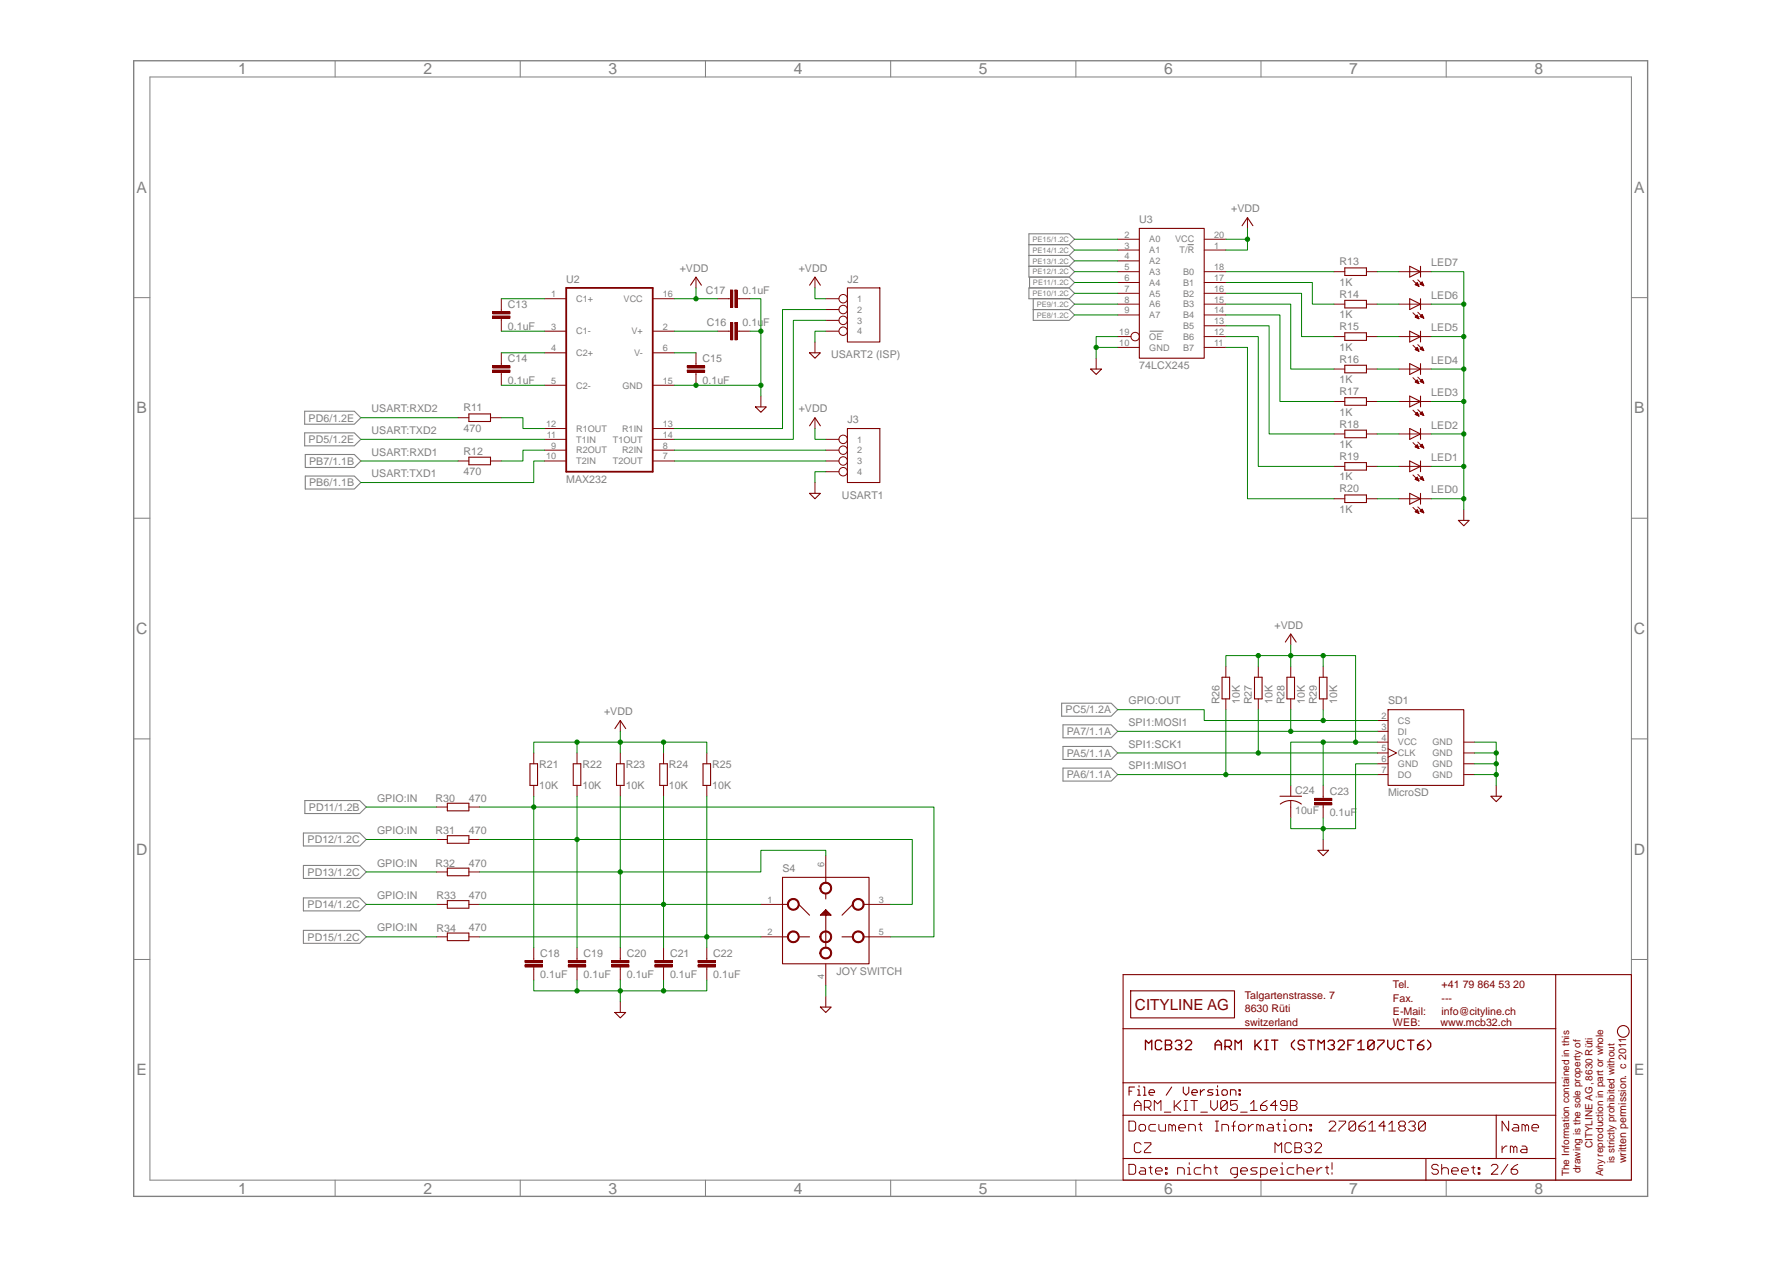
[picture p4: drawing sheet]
<svg xmlns="http://www.w3.org/2000/svg" width="420mm" height="297mm" viewBox="0 0 420 297" stroke-linecap="round" stroke-linejoin="round" font-family="sans-serif">
<path d="M31.4 14.3h355.6v266.6h-355.6z" fill="none" stroke="#808080" stroke-width=".32"/>
<g fill="none" stroke="#808080" stroke-width=".23">
<path d="M35.2 18.1h347.9v259h-347.9zM78.7 14.3v3.8M122.2 14.3v3.8M165.7 14.3v3.8M209.2 14.3v3.8M252.7 14.3v3.8M296.2 14.3v3.8M339.7 14.3v3.8M31.4 69.9h3.8M383.1 69.9h3.9M31.4 121.7h3.8M383.1 121.7h3.9"/>
<path d="M31.4 173.5h3.8M383.1 173.5h3.9M31.4 225.3h3.8M383.1 225.3h3.9M78.7 277.1v3.8M122.2 277.1v3.8M165.7 277.1v3.8M209.2 277.1v3.8M252.7 277.1v3.8M296.2 277.1v3.8M339.7 277.1v3.8"/>
</g>
<g fill="none" stroke="#808080" stroke-width=".25">
<path d="M241.6 54.9h9.5l1.3 1.3-1.3 1.2h-9.5h9.5l1.3 1.3-1.3 1.3h-9.5h9.5l1.3 1.3-1.3 1.2h-9.5h9.5l1.3 1.3-1.3 1.3h-9.5zM279 57.4h1.3M241.6 67.6h9.5l1.3 1.3-1.3 1.2h-9.5zM241.8 65.1h9.3l1.3 1.2-1.3 1.3h-9.3zM242.7 70.1h8.4l1.3 1.3-1.3 1.3h-8.4h8.4l1.3 1.3-1.3 1.2h-8.4zM270.1 77.8h3.1M71.6 96.6h11.6l1.5 1.5-1.5 1.5h-11.6zM71.6 101.6h11.6l1.5 1.6-1.5 1.5h-11.6zM71.7 106.7h11.5l1.5 1.5-1.5 1.6h-11.5zM71.7 111.8h11.5l1.5 1.5-1.5 1.5h-11.5zM249.3 165.1h11.7l1.5 1.5-1.5 1.6h-11.7zM249.6 170.2h11.4l1.5 1.5-1.5 1.5h-11.4z"/>
<path d="M249.6 175.3h11.4l1.5 1.5-1.5 1.5h-11.4zM71.3 195.6h13.2l1.5 1.5-1.5 1.5h-13.2zM71.6 188h12.9l1.5 1.5-1.5 1.5h-12.9zM249.6 180.4h11.4l1.5 1.5-1.5 1.5h-11.4zM71.3 218.5h13.2l1.5 1.5-1.5 1.5h-13.2zM71.3 210.8h13.2l1.5 1.6-1.5 1.5h-13.2zM71.3 203.2h13.2l1.5 1.5-1.5 1.6h-13.2z"/>
</g>
<g fill="none" stroke="#800000" stroke-width=".32">
<path d="M269 246.5v-2.3l.8 .8 .7-.8v2.3M272.8 244.6l-.3-.4h-.8l-.4 .4v1.5l.4 .4h.8l.3-.4M273.7 244.2h1.1l.4 .4v.4l-.4 .4 .4 .3v.4l-.4 .4h-1.1zM273.7 245.4h1.1M276 244.6l.4-.4h.7l.4 .4v.4l-.4 .4h-.3M277.1 245.4l.4 .3v.4l-.4 .4h-.7l-.4-.4M278.4 244.6l.3-.4h.8l.4 .4v.4l-1.5 1.5h1.5M285.4 246.5v-1.5l.7-.8 .8 .8v1.5M285.4 245.4h1.5M287.7 245.7h1.1l.4-.3v-.8l-.4-.4h-1.1v2.3M288.5 245.7l.7 .8M290.1 246.5v-2.3l.7 .8 .7-.8v2.3"/>
<path d="M294.7 244.2v2.3M295.1 245.4l1.1 1.1M296.2 244.2l-1.5 1.5M297.1 246.5h.7M297.1 244.2h.7M297.4 244.2v2.3M298.6 244.2h1.5M299.4 244.2v2.3M304 244.2l-.7 .8v.7l.7 .8M306.4 244.6l-.4-.4h-.8l-.3 .4v.4l.3 .4h.8l.4 .3v.4l-.4 .4h-.8l-.3-.4M307.2 244.2h1.5M307.9 244.2v2.3"/>
<path d="M309.6 246.5v-2.3l.7 .8 .7-.8v2.3M311.9 244.6l.4-.4h.7l.4 .4v.4l-.4 .4h-.4M313 245.4l.4 .3v.4l-.4 .4h-.7l-.4-.4M314.2 244.6l.4-.4h.7l.4 .4v.4l-1.5 1.5h1.5M316.6 245.4h.7M318 244.2h-1.4v2.3M318.9 245l.7-.8v2.3M318.9 246.5h1.5M322.7 244.6l-1.5 1.5 .4 .4h.8l.3-.4v-1.5l-.3-.4h-.8l-.4 .4v1.5M323.6 244.2h1.5v.4l-1.5 1.5v.4M325.9 244.2v1.5l.8 .8 .7-.8v-1.5M329.7 244.6l-.3-.4h-.8l-.4 .4v1.5l.4 .4h.8l.3-.4"/>
<path d="M330.6 244.2h1.5M331.3 244.2v2.3M334.4 244.2l-.7 .4-.8 .8v.7l.4 .4h.7l.4-.4v-.4l-.4-.3h-1.1M335.3 244.2l.7 .8v.7l-.7 .8"/>
</g>
<path d="M133 67.6h20.3v43.2h-20.3z" fill="none" stroke="#800000" stroke-width=".42"/>
<g fill="none" stroke="#800000" stroke-width=".23">
<path d="M262.5 56.2h5.1M262.5 58.7h5.1M282.8 56.2h5.1M282.8 58.7h5.1M127.9 70.1h5.1M127.9 77.8h5.1M153.3 70.1h5.1M153.3 77.8h5.1M262.5 61.3h5.1M262.5 63.8h5.1M262.5 66.3h5.1M262.5 68.9h5.1"/>
<path d="M262.5 71.4h5.1M262.5 74h5.1M262.5 79h3.1M282.8 63.8h5.1M282.8 66.3h5.1M282.8 68.9h5.1M282.8 71.4h5.1M282.8 74h5.1M282.8 79h5.1M282.8 76.5h5.1M127.9 90.5h5.1M127.9 82.8h5.1"/>
<path d="M153.3 90.5h5.1M153.3 82.8h5.1M262.5 81.6h5.1M282.8 81.6h5.1M127.9 100.6h5.1M127.9 105.7h5.1M127.9 103.2h5.1M127.9 108.2h5.1M153.3 100.6h5.1M153.3 105.7h5.1M153.3 103.2h5.1M153.3 108.2h5.1"/>
<circle cx="266.6" cy="79" r="1"/>
</g>
<path d="M267.6 53.6h15.2v30.5h-15.2zM183.8 206h20.3v20.3h-20.3v-6.3" fill="none" stroke="#800000" stroke-width=".25"/>
<path d="M193.1 207.5a1.39 1.39 0 0 1 2.1 .4 1.39 1.39 0 0 1-.9 2 1.39 1.39 0 0 1-1.8-1.3h.3a1.14 1.14 0 0 1 1.6-1.1 1.14 1.14 0 0 1 .3 1.9 1.14 1.14 0 0 1-1.9-.6v-.2h-.3l.1-.4z" fill-rule="evenodd" fill="#800000"/>
<path d="M193.1 207.5a1.39 1.39 0 0 1 2.1 .4 1.39 1.39 0 0 1-.9 2 1.39 1.39 0 0 1-1.8-1.3h.3a1.14 1.14 0 0 1 1.6-1.1 1.14 1.14 0 0 1 .3 1.9 1.14 1.14 0 0 1-1.9-.6v-.2h-.3l.1-.4z" fill="none" stroke="#800000" stroke-width=".23"/>
<path d="M193.1 222.7a1.39 1.39 0 0 1 2.1 .5 1.39 1.39 0 0 1-.9 1.9 1.39 1.39 0 0 1-1.8-1.3h.3a1.14 1.14 0 0 1 1.6-1.1 1.14 1.14 0 0 1 .3 1.9 1.14 1.14 0 0 1-1.9-.5v-.3h-.3l.1-.4z" fill-rule="evenodd" fill="#800000"/>
<path d="M193.1 222.7a1.39 1.39 0 0 1 2.1 .5 1.39 1.39 0 0 1-.9 1.9 1.39 1.39 0 0 1-1.8-1.3h.3a1.14 1.14 0 0 1 1.6-1.1 1.14 1.14 0 0 1 .3 1.9 1.14 1.14 0 0 1-1.9-.5v-.3h-.3l.1-.4z" fill="none" stroke="#800000" stroke-width=".23"/>
<path d="M185.4 218.9a1.39 1.39 0 0 1 2.2 .5 1.39 1.39 0 0 1-1 1.9 1.39 1.39 0 0 1-1.7-1.3h.3a1.14 1.14 0 0 1 1.6-1.1 1.14 1.14 0 0 1 .3 1.9 1.14 1.14 0 0 1-1.9-.5v-.3h-.3l.1-.4z" fill-rule="evenodd" fill="#800000"/>
<path d="M185.4 218.9a1.39 1.39 0 0 1 2.2 .5 1.39 1.39 0 0 1-1 1.9 1.39 1.39 0 0 1-1.7-1.3h.3a1.14 1.14 0 0 1 1.6-1.1 1.14 1.14 0 0 1 .3 1.9 1.14 1.14 0 0 1-1.9-.5v-.3h-.3l.1-.4z" fill="none" stroke="#800000" stroke-width=".23"/>
<path d="M185.4 211.3a1.39 1.39 0 0 1 2.2 .4 1.39 1.39 0 0 1-1 2 1.39 1.39 0 0 1-1.7-1.3h.3a1.14 1.14 0 0 1 1.6-1.1 1.14 1.14 0 0 1 .3 1.9 1.14 1.14 0 0 1-1.9-.6v-.2h-.3l.1-.4z" fill-rule="evenodd" fill="#800000"/>
<path d="M185.4 211.3a1.39 1.39 0 0 1 2.2 .4 1.39 1.39 0 0 1-1 2 1.39 1.39 0 0 1-1.7-1.3h.3a1.14 1.14 0 0 1 1.6-1.1 1.14 1.14 0 0 1 .3 1.9 1.14 1.14 0 0 1-1.9-.6v-.2h-.3l.1-.4z" fill="none" stroke="#800000" stroke-width=".23"/>
<path d="M200.7 211.3a1.39 1.39 0 0 1 2.1 .4 1.39 1.39 0 0 1-.9 2 1.39 1.39 0 0 1-1.7-1.3h.2a1.14 1.14 0 0 1 1.6-1.1 1.14 1.14 0 0 1 .3 1.9 1.14 1.14 0 0 1-1.8-.6l-.1-.2h-.2v-.4z" fill-rule="evenodd" fill="#800000"/>
<path d="M200.7 211.3a1.39 1.39 0 0 1 2.1 .4 1.39 1.39 0 0 1-.9 2 1.39 1.39 0 0 1-1.7-1.3h.2a1.14 1.14 0 0 1 1.6-1.1 1.14 1.14 0 0 1 .3 1.9 1.14 1.14 0 0 1-1.8-.6l-.1-.2h-.2v-.4z" fill="none" stroke="#800000" stroke-width=".23"/>
<path d="M200.7 218.9a1.39 1.39 0 0 1 2.1 .5 1.39 1.39 0 0 1-.9 1.9 1.39 1.39 0 0 1-1.7-1.3h.2a1.14 1.14 0 0 1 1.6-1.1 1.14 1.14 0 0 1 .3 1.9 1.14 1.14 0 0 1-1.8-.5l-.1-.3h-.2v-.4z" fill-rule="evenodd" fill="#800000"/>
<path d="M200.7 218.9a1.39 1.39 0 0 1 2.1 .5 1.39 1.39 0 0 1-.9 1.9 1.39 1.39 0 0 1-1.7-1.3h.2a1.14 1.14 0 0 1 1.6-1.1 1.14 1.14 0 0 1 .3 1.9 1.14 1.14 0 0 1-1.8-.5l-.1-.3h-.2v-.4z" fill="none" stroke="#800000" stroke-width=".23"/>
<path d="M193.1 218.9a1.39 1.39 0 0 1 2.1 .5 1.39 1.39 0 0 1-.9 1.9 1.39 1.39 0 0 1-1.8-1.3h.3a1.14 1.14 0 0 1 1.6-1.1 1.14 1.14 0 0 1 .3 1.9 1.14 1.14 0 0 1-1.9-.5v-.3h-.3l.1-.4z" fill-rule="evenodd" fill="#800000"/>
<g fill="none" stroke="#800000" stroke-width=".23">
<path d="M117.7 72.7v.5M117.7 74.7v.5M313.3 63.8h2.5M313.3 71.4h2.5M313.3 79h2.5M320.9 63.8h2.6M320.9 71.4h2.6M320.9 79h2.6M107.6 98.1h2.5M115.2 98.1h2.5M313.3 86.7h2.5M313.3 94.3h2.5"/>
<path d="M320.9 86.7h2.6M320.9 94.3h2.6M107.6 108.2h2.5M115.2 108.2h2.5M313.3 101.9h2.5M313.3 109.5h2.5M313.3 117.1h2.5M320.9 101.9h2.6M320.9 109.5h2.6M320.9 117.1h2.6M287.9 156.5v2.5M295.5 156.5v2.5"/>
<path d="M303.1 156.5v2.5M310.8 156.5v2.5M125.4 176.8v2.5M135.5 176.8v2.5M145.7 176.8v2.5M155.8 176.8v2.5M166 176.8v2.5M287.9 164.1v2.5M295.5 164.1v2.5M303.1 164.1v2.5M310.8 164.1v2.5M323.5 176.8h2.5"/>
<path d="M323.5 169.2h2.5M323.5 171.7h2.5M323.5 179.3h2.5M323.5 174.3h2.5M326 175.8l2 1-2 1M343.8 176.8h2.5M343.8 179.3h2.5M343.8 174.3h2.5M125.4 184.4v2.6M135.5 184.4v2.6M145.7 184.4v2.6M155.8 184.4v2.6"/>
<path d="M166 184.4v2.6M323.5 181.9h2.5M343.8 181.9h2.5M178.7 212.4h5.1M178.7 220h5.1M193.1 218.9a1.39 1.39 0 0 1 2.1 .5 1.39 1.39 0 0 1-.9 1.9 1.39 1.39 0 0 1-1.8-1.3h.3a1.14 1.14 0 0 1 1.6-1.1 1.14 1.14 0 0 1 .3 1.9 1.14 1.14 0 0 1-1.9-.5v-.3h-.3l.1-.4zM193.9 200.9v5.1M204.1 212.4h5.1M204.1 220h5.1M193.9 226.3v5.1"/>
</g>
<g fill="none" stroke="#800000" stroke-width=".25">
<path d="M315.8 70.5h5.1v1.8h-5.1zM315.8 78.1h5.1v1.8h-5.1zM315.8 62.9h5.1v1.8h-5.1zM110.1 97.2h5.1v1.8h-5.1zM315.8 85.8h5.1v1.7h-5.1zM315.8 93.4h5.1v1.8h-5.1zM110.1 107.4h5.1v1.7h-5.1zM315.8 101h5.1v1.8h-5.1zM315.8 108.6h5.1v1.8h-5.1zM315.8 116.2h5.1v1.8h-5.1zM287 159h1.8v5.1h-1.8zM294.6 159h1.8v5.1h-1.8z"/>
<path d="M302.2 159h1.8v5.1h-1.8zM309.9 159h1.7v5.1h-1.7zM124.5 179.3h1.7v5.1h-1.7zM134.6 179.3h1.8v5.1h-1.8zM144.8 179.3h1.8v5.1h-1.8zM154.9 179.3h1.8v5.1h-1.8zM165.1 179.3h1.8v5.1h-1.8zM326 166.6h17.8v17.8h-17.8zM183.8 206v14h1.2M183.8 212.4h1.2M187.6 220h2.5M187.6 212.4l2.5 2.5"/>
<path d="M192.9 214.7h2.1M193.1 214.5h1.7M193.3 214.3h1.3M193.5 214h.8M193.7 213.8h.4M193.9 206v1.3M193.9 209.8v1.3M193.9 213.6l1.3 1.3h-2.5l1.2-1.3v8.9M197.7 220h2.6M200.3 212.4l-2.6 2.5M202.8 220h1.3M202.8 212.4h1.3"/>
</g>
<path d="M115.7 74.2h4.1v.5h-4.1z" fill="#800000"/>
<path d="M115.7 74.2h4.1v.5h-4.1zM115.7 74.2h.1" fill="none" stroke="#800000" stroke-width=".23"/>
<path d="M115.7 73.2h4.1v.5h-4.1z" fill="#800000"/>
<path d="M115.7 73.2h4.1v.5h-4.1zM115.7 73.2h.1M117.7 70.1v2.6M117.7 75.2v2.6M117.7 85.4v.5M117.7 87.4v.5" fill="none" stroke="#800000" stroke-width=".23"/>
<path d="M115.7 86.9h4.1v.5h-4.1z" fill="#800000"/>
<path d="M115.7 86.9h4.1v.5h-4.1zM115.7 86.9h.1" fill="none" stroke="#800000" stroke-width=".23"/>
<path d="M115.7 85.9h4.1v.5h-4.1z" fill="#800000"/>
<path d="M115.7 85.9h4.1v.5h-4.1zM115.7 85.9h.1M117.7 82.8v2.6M117.7 87.9v2.6M163.5 85.4v.5M163.5 87.4v.5" fill="none" stroke="#800000" stroke-width=".23"/>
<path d="M161.4 86.9h4.1v.5h-4.1z" fill="#800000"/>
<path d="M161.4 86.9h4.1v.5h-4.1zM161.4 86.9h.1" fill="none" stroke="#800000" stroke-width=".23"/>
<path d="M161.4 85.9h4.1v.5h-4.1z" fill="#800000"/>
<path d="M171.1 77.8h.5M173.1 77.8h.5M161.4 85.9h4.1v.5h-4.1zM161.4 85.9h.1M163.5 82.8v2.6M163.5 87.9v2.6" fill="none" stroke="#800000" stroke-width=".23"/>
<path d="M172.6 75.7h.5v4.1h-.5z" fill="#800000"/>
<path d="M172.6 75.7h.5v4.1h-.5zM172.6 75.7h.1" fill="none" stroke="#800000" stroke-width=".23"/>
<path d="M171.6 75.7h.5v4.1h-.5z" fill="#800000"/>
<path d="M168.5 77.8h2.6M171.1 70.1h.5M171.6 75.7h.5v4.1h-.5zM171.6 75.7h.1M173.1 70.1h.5M173.6 77.8h2.6" fill="none" stroke="#800000" stroke-width=".23"/>
<path d="M172.6 68.1h.5v4.1h-.5z" fill="#800000"/>
<path d="M172.6 68.1h.5v4.1h-.5zM172.6 68.1h.1" fill="none" stroke="#800000" stroke-width=".23"/>
<path d="M171.6 68.1h.5v4.1h-.5z" fill="#800000"/>
<path d="M168.5 70.1h2.6M171.6 68.1h.5v4.1h-.5zM171.6 68.1h.1M173.6 70.1h2.6M125.4 225v.6M125.4 227.1v.5" fill="none" stroke="#800000" stroke-width=".23"/>
<path d="M123.3 226.6h4.1v.5h-4.1z" fill="#800000"/>
<path d="M123.3 226.6h4.1v.5h-4.1zM123.3 226.6h.1" fill="none" stroke="#800000" stroke-width=".23"/>
<path d="M123.3 225.6h4.1v.5h-4.1z" fill="#800000"/>
<path d="M123.3 225.6h4.1v.5h-4.1zM123.3 225.6h.1M125.4 222.5v2.5M125.4 227.6v2.5M135.5 225v.6M135.5 227.1v.5" fill="none" stroke="#800000" stroke-width=".23"/>
<path d="M133.5 226.6h4.1v.5h-4.1z" fill="#800000"/>
<path d="M133.5 226.6h4.1v.5h-4.1zM133.5 226.6h.1" fill="none" stroke="#800000" stroke-width=".23"/>
<path d="M133.5 225.6h4.1v.5h-4.1z" fill="#800000"/>
<path d="M133.5 225.6h4.1v.5h-4.1zM133.5 225.6h.1M135.5 222.5v2.5M135.5 227.6v2.5M145.7 225v.6M145.7 227.1v.5" fill="none" stroke="#800000" stroke-width=".23"/>
<path d="M143.6 226.6h4.1v.5h-4.1z" fill="#800000"/>
<path d="M143.6 226.6h4.1v.5h-4.1zM143.6 226.6h.1" fill="none" stroke="#800000" stroke-width=".23"/>
<path d="M143.6 225.6h4.1v.5h-4.1z" fill="#800000"/>
<path d="M143.6 225.6h4.1v.5h-4.1zM143.6 225.6h.1M145.7 222.5v2.5M145.7 227.6v2.5M155.8 225v.6M155.8 227.1v.5" fill="none" stroke="#800000" stroke-width=".23"/>
<path d="M153.8 226.6h4.1v.5h-4.1z" fill="#800000"/>
<path d="M153.8 226.6h4.1v.5h-4.1zM153.8 226.6h.1" fill="none" stroke="#800000" stroke-width=".23"/>
<path d="M153.8 225.6h4.1v.5h-4.1z" fill="#800000"/>
<path d="M153.8 225.6h4.1v.5h-4.1zM153.8 225.6h.1M155.8 222.5v2.5M155.8 227.6v2.5M166 225v.6M166 227.1v.5" fill="none" stroke="#800000" stroke-width=".23"/>
<path d="M164 226.6h4v.5h-4z" fill="#800000"/>
<path d="M164 226.6h4v.5h-4zM164 226.6h.1" fill="none" stroke="#800000" stroke-width=".23"/>
<path d="M164 225.6h4v.5h-4z" fill="#800000"/>
<path d="M310.8 187v.5M310.8 189v.5M164 225.6h4v.5h-4zM164 225.6h.1M166 222.5v2.5M166 227.6v2.5" fill="none" stroke="#800000" stroke-width=".23"/>
<path d="M308.7 188.5h4.1v.5h-4.1z" fill="#800000"/>
<path d="M308.7 188.5h4.1v.5h-4.1zM308.7 188.5h.1" fill="none" stroke="#800000" stroke-width=".23"/>
<path d="M308.7 187.5h4.1v.5h-4.1z" fill="#800000"/>
<g fill="none" stroke="#800000" stroke-width=".23">
<path d="M293 51.1v2.5M163.5 65.1v2.5M191.4 65.1v2.5M193.9 70.1h3.1M193.9 72.7h3.1M193.9 75.2h3.1M193.9 77.8h3.1M328.5 63.8h7.7M328.5 71.4h7.7M328.5 79h7.7M331.8 65.8l1.4 1.4M331.8 73.4l1.4 1.4"/>
<path d="M332.3 66.8l.6-.5 .3 .9zM332.4 66.8h.7M332.4 74.4h.6M332.5 66.7h.5M332.5 74.5h.6M332.5 74.3h.5M332.6 66.9h.5M332.6 66.6h.4M332.6 74.2h.3M332.7 66.5h.2M332.7 74.1h.2M332.8 74.7h.4"/>
<path d="M332.9 67.1h.3M332.9 74l.3 .8-.9-.3zM333 65.7l1.4 1.4M333 73.3l1.4 1.4M333.1 74.8h.1M333.1 67.2h.1M333.5 66.7l.5-.5 .4 .9zM333.5 74.3l.5-.5 .4 .9zM333.5 66.7h.7M333.5 74.3h.7M333.6 66.6h.5M333.7 74.2h.4"/>
<path d="M333.7 74.4h.6M333.7 66.8h.6M333.7 66.5h.4M333.8 74.1h.3M333.9 66.3h.2M333.9 73.9h.1M334 74.5h.3M334 66.2h.1M334 66.9h.3M334.3 74.7h.1M334.3 67.1h.1M178.7 93v2.5"/>
<path d="M191.4 80.3v2.5M191.4 98.1v2.5M257.4 84.1v2.6M328.5 86.7h7.7M328.5 94.3h7.7M331.8 81.1l1.4 1.4M331.8 88.7l1.4 1.4M331.8 96.3l1.4 1.4M332.4 97.3h.7M332.4 82h.6M332.4 89.7h.7M332.4 89.6h.6"/>
<path d="M332.5 97.2h.5M332.5 82.1h.6M332.5 81.9h.5M332.6 89.5h.4M332.6 97.1h.4M332.6 81.8h.3M332.7 89.4h.2M332.7 97.5h.4M332.7 97h.2M332.7 89.9h.4M332.7 82.3h.5M332.8 81.7h.1"/>
<path d="M332.8 89.3h.1M332.8 96.9h.1M332.9 81.6l.3 .9-.9-.4zM332.9 89.2l.3 .9-.9-.4zM332.9 96.8l.3 .9-.9-.4zM333 97.6h.2M333 80.9l1.4 1.4M333 88.6l1.4 1.4M333 96.2l1.4 1.4M333 90h.2M333 82.4h.2M333.5 97.2l.5-.5 .4 .9z"/>
<path d="M333.6 97.2h.6M333.6 81.9h.6M333.6 89.5h.6M333.6 97.1h.6M333.6 89.6h.6M333.6 82h.7M333.7 81.8h.4M333.7 89.4h.4M333.7 97h.4M333.8 81.7h.3M333.8 89.3h.3M333.8 96.9h.3"/>
<path d="M333.8 97.3h.5M333.9 89.7h.4M333.9 81.5h.1M333.9 82.1h.4M333.9 89.1h.1M334 96.7h.1M334 81.4l.4 .9-.9-.3zM334 89.1l.4 .9-.9-.4zM334.1 97.5h.2M334.1 89.9h.2M334.2 82.3h.1M191.4 113.3v2.5"/>
<path d="M193.9 103.2h3.1M193.9 105.7h3.1M193.9 108.2h3.1M193.9 110.8h3.1M328.5 101.9h7.7M328.5 109.5h7.7M328.5 117.1h7.7M331.8 103.9l1.4 1.4M331.8 111.5l1.4 1.4M331.8 119.1l1.4 1.4M332.3 104.9h.8M332.3 104.9l.6-.5 .3 .9z"/>
<path d="M332.3 112.5l.6-.5 .3 .9zM332.4 112.5h.7M332.5 104.8h.5M332.5 112.4h.5M332.6 104.7h.4M332.6 112.6h.5M332.6 112.3h.4M332.6 105.1h.5M332.6 119.9h.4M332.7 104.6h.2M332.7 112.2h.2M332.7 119.8h.2"/>
<path d="M332.8 104.5h.1M332.9 112.1h.1M332.9 112.8h.3M332.9 105.2h.3M333 103.8l1.4 1.4M333 111.4l1.4 1.4M333 119l1.4 1.4M333.2 112.9h.1M333.2 105.3h.1M333.5 104.8l.5-.5 .4 .9zM333.5 104.8h.7M333.5 112.4h.7"/>
<path d="M333.6 104.7h.6M333.6 112.3h.6M333.6 119.9h.5M333.7 104.6h.4M333.7 112.5h.6M333.7 112.2h.4M333.8 119.8h.3M333.8 104.9h.5M333.9 104.5h.2M333.9 112.1h.2M333.9 119.7h.1M334 104.3h.1"/>
<path d="M334 111.9h.1M334 111.9l.4 .9-.9-.4zM334 119.5l.4 .9-.9-.4zM334 112.6h.3M334.1 105.1h.2M334.3 112.8h.1M334.3 105.2h.1M343.8 119.7v2.5M332.3 120.2l.6-.5 .3 .8zM332.4 120.1h.6M332.5 120h.5M332.5 120.2h.6"/>
<path d="M332.8 120.4h.4M333.1 120.5h.1M333.5 120h.7M333.7 120.1h.6M334 120.2h.3M334.3 120.4h.1M303.1 148.9v2.5M145.7 169.2v2.5M102.5 189.5h2.6M102.5 197.1h2.6M110.1 189.5h2.6M110.1 197.1h2.6"/>
<path d="M303.1 184.4v2.6M303.1 188v4M308.7 187.5h4.1v.5h-4.1zM308.7 187.5h.1M310.8 184.4v2.6M310.8 189.5v2.5M310.8 197.1v2.6M351.4 184.4v2.6M102.5 204.7h2.6M102.5 212.4h2.6M102.5 220h2.6M110.1 204.7h2.6"/>
<path d="M110.1 212.4h2.6M110.1 220h2.6M145.7 235.2v2.5M193.9 233.9v2.6M266.4 259.6h1.6M268.8 260h1.1l.4-.4v-.8l-.4-.4h-1.1v2.4M269.5 260l.8 .8M275.8 258.4v2.4M276.2 259.6l1.1 1.2M277.3 258.4l-1.5 1.6M278.1 258.4h.8M278.5 258.4v2.4"/>
<path d="M279.7 258.4h1.5M280.4 258.4v2.4M284.3 258.4v1.6l.8 .8 .8-.8v-1.6M288.2 258.8l-1.5 1.6 .4 .4h.8l.3-.4v-1.6l-.3-.4h-.8l-.4 .4v1.6M290.6 258.4h-1.6v1.2l.8-.4h.4l.4 .4v.8l-.4 .4h-.8l-.4-.4M293.7 259.2l.8-.8v2.4M297.6 258.4l-.8 .4-.8 .8v.8l.4 .4h.8l.4-.4v-.4l-.4-.4h-1.2M299.9 259.6h-1.5l1.1-1.2v2.4M302.3 259.6h-1.2l-.4-.4v-.4l.4-.4h.8l.4 .4v1.6l-.4 .4h-.8l-.4-.4M303.1 258.4h1.1l.4 .4v.4l-.4 .4 .4 .4v.4l-.4 .4h-1.1zM303.1 259.6h1.1M265.1 273.4h1.2l.4 .4v1.6l-.4 .3h-1.2z"/>
<path d="M265.1 263.2h1.2l.4 .4v1.6l-.4 .4h-1.2zM266.4 260.8v-1.6l.8-.8 .8 .8v1.6M267.9 274.2h.8l.3 .4v1.1h-1.1l-.4-.3 .4-.4h1.1M267.9 264h.8l.3 .4v.8l-.3 .4h-.8l-.4-.4v-.8zM268 268.7l-.4-.4h-.8l-.4 .4v1.6l.4 .4h.8l.4-.4M268.8 268.3h1.5v.4l-1.5 1.6v.4h1.5M269.8 274.2h.8M270.2 273.8v1.6l.4 .3M271.1 260.8v-2.4l.8 .8 .8-.8v2.4M271.4 275h1.6v-.4l-.4-.4h-.8l-.4 .4v.8l.4 .3h.8M271.4 264h-1.2l-.4 .4v.8l.4 .4h1.2M272.2 264v1.2l.4 .4h1.1v-1.6"/>
<path d="M273.4 261.2h1.6M273.7 274.2h.4v.4h-.4zM273.7 275.4h.4v.3h-.4zM274.5 265.6v-1.6h.4l.4 .4v1.2M275.3 264.4l.4-.4 .4 .4v1.2M276.6 275.7v-1.5h1.1l.4 .4v1.1M276.8 264.8h1.6v-.4l-.4-.4h-.8l-.4 .4v.8l.4 .4h.8M278.1 260.8h.8M278.9 274.2h.4v1.5M278.9 275.7h.8M279.2 265.6v-1.6h1.1l.4 .4v1.2M279.3 273v.4"/>
<path d="M281.5 264h.8M281.9 263.6v1.6l.4 .4M282 261.2h1.6M282 274.2h-1.1l-.4 .4v.8l.4 .3h1.1M282.8 274.6l.4-.4h.8l.4 .4v1.1M282.8 273.4v2.3M285.1 274.2h.8M285.4 265.6h.8M285.4 263.2h.8M285.5 273.8v1.6l.4 .3M285.8 263.2v2.4M287 265.6v-1.6h1.2l.3 .4v1.2"/>
<path d="M289.3 264.4h.8M290.1 263.2l-.4 .4v2M290.6 275.7h-1.2l-.4-.3v-.8l.4-.4h1.2v1.9l-.4 .4h-.4M291.3 264h.7l.4 .4v.8l-.4 .4h-.7l-.4-.4v-.8zM291.4 261.2h1.5M291.4 275h1.6v-.4l-.4-.4h-.8l-.4 .4v.8l.4 .3h.8M293.2 264v1.6M293.7 260.8h1.6M294.4 264h-.4l-.8 .8M295.2 265.6v-1.6h.3l.4 .4v1.2M295.3 274.2h-1.2l-.4 .4 .4 .4h.8l.4 .4-.4 .3h-1.2M295.9 264.4l.4-.4 .4 .4v1.2"/>
<path d="M296.1 275.7h1.1l.4-.3v-.8l-.4-.4h-1.1v2.3M297.9 264h.8l.4 .4v1.2h-1.2l-.4-.4 .4-.4h1.2M298.4 275h1.6v-.4l-.4-.4h-.8l-.4 .4v.8l.4 .3h.8M299.4 270.7v-2.4l.8 .8 .8-.8v2.4M299.8 264h.8M300.2 263.6v1.6l.4 .4M300.7 274.2h.4v1.5M300.7 275.7h.8M301.1 273v.4M301.4 264h.4v1.6M301.4 265.6h.8M301.8 262.8v.4"/>
<path d="M302.9 264.4l.4-.4h.8l.4 .4v.8l-.4 .4h-.8l-.4-.4zM303.3 268.7l-.4-.4h-.7l-.4 .4v1.6l.4 .4h.7l.4-.4M303.9 274.2h-1.2l-.4 .4v.8l.4 .3h1.2M304.1 268.3h1.2l.4 .4v.4l-.4 .4 .4 .4v.4l-.4 .4h-1.2zM304.1 269.5h1.2M304.6 274.6l.4-.4h.8l.4 .4v1.1M304.6 273.4v2.3M305.3 265.6v-1.6h1.2l.3 .4v1.2M306.4 268.7l.4-.4h.8l.4 .4v.4l-.4 .4h-.4M307 275h1.5v-.4l-.3-.4h-.8l-.4 .4v.8l.4 .3h.8M307.6 264h.4v.4h-.4zM307.6 265.2h.4v.4h-.4z"/>
<path d="M307.6 269.5l.4 .4v.4l-.4 .4h-.8l-.4-.4M308.8 268.7l.4-.4h.8l.4 .4v.4l-1.6 1.6h1.6M309.3 274.2v1.5M310.5 274.2h-.4l-.8 .8M311.3 274.2h.7M311.6 273.8v1.6l.4 .3M312.1 263.6l.4-.4h.8l.4 .4v.4l-1.6 1.6h1.6M312.8 273v1.6M312.8 275.4v.3M314.5 263.2h1.5v.4l-1.5 1.6v.4M318.4 263.6l-1.6 1.6 .4 .4h.8l.4-.4v-1.6l-.4-.4h-.8l-.4 .4v1.6M320.7 263.2l-.8 .4-.8 .8v.8l.4 .4h.8l.4-.4v-.4l-.4-.4h-1.2"/>
<path d="M321.5 264l.8-.8v2.4M321.5 265.6h1.6M325.4 264.4h-1.6l1.2-1.2v2.4M326.2 264l.8-.8v2.4M326.2 265.6h1.5M328.5 263.6l.4-.4h.8l.4 .4v.4l-.4 .4 .4 .4v.4l-.4 .4h-.8l-.4-.4v-.4l.4-.4-.4-.4zM328.9 264.4h.8M330.8 263.6l.4-.4h.8l.4 .4v.4l-.4 .4h-.4M332 264.4l.4 .4v.4l-.4 .4h-.8l-.4-.4M334.7 263.6l-1.5 1.6 .4 .4h.8l.3-.4v-1.6l-.3-.4h-.8l-.4 .4v1.6M337.8 273.8l-.4-.4h-.8l-.3 .4v.4l.3 .4h.8l.4 .4v.4l-.4 .3h-.8l-.3-.3M338.6 274.6l.4-.4h.8l.4 .4v1.1"/>
<path d="M338.6 273.4v2.3M340.9 275h1.6v-.4l-.4-.4h-.8l-.4 .4v.8l.4 .3h.8M343.3 275h1.5v-.4l-.4-.4h-.7l-.4 .4v.8l.4 .3h.7M345.6 274.2h.8M346 273.8v1.6l.4 .3M347.2 274.2h.4v.4h-.4zM347.2 275.4h.4v.3h-.4zM350.2 273.8l.4-.4h.8l.4 .4v.4l-1.6 1.5h1.6M352.8 269.1v1.6M353.9 269.1h-.3l-.8 .8M354.1 273.4l-1.5 2.3M354.3 263.2v2.4l-1.5-2.4v2.4"/>
<path d="M354.7 270.7v-1.6h.4l.4 .4v1.2M355.5 264h.8l.4 .4v1.2h-1.2l-.4-.4 .4-.4h1.2M355.5 269.5l.4-.4 .4 .4v1.2M356.5 273.4l-.8 .4-.8 .8v.8l.4 .3h.8l.4-.3v-.4l-.4-.4h-1.2M357.5 265.6v-1.6h.3l.4 .4v1.2M357.5 269.1h.7l.4 .4v1.2h-1.1l-.5-.4 .5-.4h1.1M358.2 264.4l.4-.4 .4 .4v1.2M360.2 264l-.4 .4v.8l.4 .4h.7M360.2 264h.7l.4 .4v.4h-1.5"/>
<circle cx="198" cy="70.1" r="1"/>
<circle cx="198" cy="75.2" r="1"/>
<circle cx="198" cy="72.7" r="1"/>
<circle cx="198" cy="77.8" r="1"/>
<circle cx="198" cy="105.7" r="1"/>
<circle cx="198" cy="110.8" r="1"/>
<circle cx="198" cy="103.2" r="1"/>
<circle cx="198" cy="108.2" r="1"/>
</g>
<g fill="none" stroke="#800000" stroke-width=".25">
<path d="M291.7 53l1.3-1.9 1.2 1.9M162.2 67l1.3-1.9 1.2 1.9M190.1 67l1.3-1.9 1.3 1.9M199 67.6h7.6v12.7h-7.6zM331.1 62.5l2.5 1.3-2.5 1.3zM331.1 70.1l2.5 1.3-2.5 1.3zM331.1 77.8l2.5 1.2-2.5 1.3zM333.6 62.5v2.6M333.6 70.1v2.6M333.6 77.8v2.5M177.4 95.5h2.6l-1.3 1.3zM190.1 82.8h2.6l-1.3 1.3z"/>
<path d="M190.1 100l1.3-1.9 1.3 1.9M256.2 86.7h2.5l-1.3 1.2zM331.1 85.4l2.5 1.3-2.5 1.2zM331.1 93l2.5 1.3-2.5 1.2zM333.6 85.4v2.5M333.6 93v2.5M190.1 115.8h2.6l-1.3 1.3zM199 100.6h7.6v12.7h-7.6zM331.1 100.6l2.5 1.3-2.5 1.3zM331.1 108.2l2.5 1.3-2.5 1.3zM331.1 115.8l2.5 1.3-2.5 1.3zM333.6 100.6v2.6"/>
<path d="M333.6 108.2v2.6M333.6 115.8v2.6M342.5 122.2h2.5l-1.2 1.3zM301.9 150.8l1.2-1.9 1.3 1.9M144.4 171.1l1.3-1.9 1.2 1.9M105.1 188.6h5v1.8h-5zM105.1 196.2h5v1.8h-5zM300.6 187h5.1M303.1 188l-1.5 .3-.9 .5M303.1 188l1.6 .3 .9 .5M309.5 199.7h2.5l-1.2 1.2zM350.1 187h2.6l-1.3 1.2z"/>
<path d="M105.1 203.9h5v1.7h-5zM105.1 211.5h5v1.8h-5zM105.1 219.1h5v1.8h-5zM144.4 237.7h2.5l-1.2 1.3zM192.7 236.5h2.5l-1.3 1.2zM265.5 232.7h24.4v6.3h-24.4zM365.4 228.9h17.7v48.2h-17.7M365.4 228.9h-101.6v43.1M365.4 228.9v43.1M263.8 241.6h101.6M263.8 254.3h101.6M265.2 256.2h.6"/>
<path d="M266.5 255.2h-1.3v2M267.2 255.9h.3v1.3M267.2 257.2h.6M267.5 254.9v.3M268.5 255.2h.3v2M268.5 257.2h.7M269.9 256.5h1.3v-.3l-.4-.3h-.6l-.3 .3v.7l.3 .3h.6M275.2 255.2l-1.3 2M277.9 255.2v1.3l.7 .7 .6-.7v-1.3M279.9 256.5h1.3v-.3l-.3-.3h-.7l-.3 .3v.7l.3 .3h.7M281.9 255.9v1.3M282.9 255.9h-.3l-.7 .6"/>
<path d="M284.9 255.9h-1l-.3 .3 .3 .3h.7l.3 .4-.3 .3h-1M285.6 255.9h.4v1.3M285.6 257.2h.7M286 254.9v.3M287.3 255.9h.6l.4 .3v.7l-.4 .3h-.6l-.3-.3v-.7zM289 257.2v-1.3h.9l.4 .3v1M291 255.9h.3v.3h-.3zM291 256.9h.3v.3h-.3zM263.8 261.9h101.6M334.9 272v5.1M334.9 272h16.5M334.9 272h-71.1v5.1h101.6"/>
<path d="M351.4 272h14v5.1M351.4 261.9v10.1"/>
<circle cx="381.2" cy="242.2" r="1.38"/>
</g>
<path d="M112.7 220h66M166 220v2.5" fill="none" stroke="#008000" stroke-width=".23"/>
<circle cx="166" cy="220" r=".51" fill="#008000"/>
<g fill="none" stroke="#008000" stroke-width=".23">
<path d="M166 187v33M112.7 212.4h66M155.8 212.4v10.1"/>
<circle cx="166" cy="220" r=".51"/>
</g>
<circle cx="155.8" cy="212.4" r=".51" fill="#008000"/>
<g fill="none" stroke="#008000" stroke-width=".23">
<path d="M155.8 187v25.4M125.4 230.1v2.6h40.6v-2.6M155.8 230.1v2.6M193.9 231.4v2.5"/>
<circle cx="155.8" cy="212.4" r=".51"/>
</g>
<circle cx="155.8" cy="232.7" r=".51" fill="#008000"/>
<g fill="none" stroke="#008000" stroke-width=".23">
<path d="M145.7 230.1v2.6"/>
<circle cx="155.8" cy="232.7" r=".51"/>
</g>
<circle cx="145.7" cy="232.7" r=".51" fill="#008000"/>
<g fill="none" stroke="#008000" stroke-width=".23">
<path d="M135.5 230.1v2.6"/>
<circle cx="145.7" cy="232.7" r=".51"/>
</g>
<circle cx="135.5" cy="232.7" r=".51" fill="#008000"/>
<g fill="none" stroke="#008000" stroke-width=".23">
<path d="M176.2 70.1h2.5v22.9M176.2 77.8h2.5M145.7 232.7v2.5"/>
<circle cx="135.5" cy="232.7" r=".51"/>
</g>
<circle cx="178.7" cy="77.8" r=".51" fill="#008000"/>
<g fill="none" stroke="#008000" stroke-width=".23">
<path d="M158.4 90.5h20.3"/>
<circle cx="178.7" cy="77.8" r=".51"/>
</g>
<circle cx="163.5" cy="90.5" r=".51" fill="#008000"/>
<circle cx="163.5" cy="90.5" r=".51" fill="none" stroke="#008000" stroke-width=".23"/>
<circle cx="178.7" cy="90.5" r=".51" fill="#008000"/>
<g fill="none" stroke="#008000" stroke-width=".23">
<path d="M193.9 77.8h-2.5v2.5M193.9 110.8h-2.5v2.5M336.2 117.1h7.6v2.6M336.2 109.5h7.6v7.6"/>
<circle cx="178.7" cy="90.5" r=".51"/>
</g>
<circle cx="343.8" cy="117.1" r=".51" fill="#008000"/>
<g fill="none" stroke="#008000" stroke-width=".23">
<path d="M336.2 101.9h7.6v7.6"/>
<circle cx="343.8" cy="117.1" r=".51"/>
</g>
<circle cx="343.8" cy="109.5" r=".51" fill="#008000"/>
<g fill="none" stroke="#008000" stroke-width=".23">
<path d="M336.2 94.3h7.6v7.6"/>
<circle cx="343.8" cy="109.5" r=".51"/>
</g>
<circle cx="343.8" cy="101.9" r=".51" fill="#008000"/>
<g fill="none" stroke="#008000" stroke-width=".23">
<path d="M336.2 86.7h7.6v7.6"/>
<circle cx="343.8" cy="101.9" r=".51"/>
</g>
<circle cx="343.8" cy="94.3" r=".51" fill="#008000"/>
<g fill="none" stroke="#008000" stroke-width=".23">
<path d="M336.2 79h7.6v7.7"/>
<circle cx="343.8" cy="94.3" r=".51"/>
</g>
<circle cx="343.8" cy="86.7" r=".51" fill="#008000"/>
<g fill="none" stroke="#008000" stroke-width=".23">
<path d="M336.2 71.4h7.6v7.6"/>
<circle cx="343.8" cy="86.7" r=".51"/>
</g>
<circle cx="343.8" cy="79" r=".51" fill="#008000"/>
<g fill="none" stroke="#008000" stroke-width=".23">
<path d="M336.2 63.8h7.6v7.6"/>
<circle cx="343.8" cy="79" r=".51"/>
</g>
<circle cx="343.8" cy="71.4" r=".51" fill="#008000"/>
<g fill="none" stroke="#008000" stroke-width=".23">
<path d="M262.5 79h-5.1v5.1M257.4 81.6h5.1"/>
<circle cx="343.8" cy="71.4" r=".51"/>
</g>
<circle cx="257.4" cy="81.6" r=".51" fill="#008000"/>
<g fill="none" stroke="#008000" stroke-width=".23">
<path d="M303.1 192v2.6h7.7v-2.6M310.8 194.6v2.5"/>
<circle cx="257.4" cy="81.6" r=".51"/>
</g>
<circle cx="310.8" cy="194.6" r=".51" fill="#008000"/>
<g fill="none" stroke="#008000" stroke-width=".23">
<path d="M323.5 179.3h-5.1v15.3h-7.6M346.3 174.3h5.1v10.1M346.3 176.8h5.1"/>
<circle cx="310.8" cy="194.6" r=".51"/>
</g>
<circle cx="351.4" cy="176.8" r=".51" fill="#008000"/>
<g fill="none" stroke="#008000" stroke-width=".23">
<path d="M346.3 179.3h5.1"/>
<circle cx="351.4" cy="176.8" r=".51"/>
</g>
<circle cx="351.4" cy="179.3" r=".51" fill="#008000"/>
<g fill="none" stroke="#008000" stroke-width=".23">
<path d="M346.3 181.9h5.1"/>
<circle cx="351.4" cy="179.3" r=".51"/>
</g>
<circle cx="351.4" cy="181.9" r=".51" fill="#008000"/>
<g fill="none" stroke="#008000" stroke-width=".23">
<path d="M86 197.1h16.5M86 189.5h16.5M86 220h16.5M86 212.4h16.5M86 204.7h16.5M145.7 204.7v17.8M193.9 200.9v-1.2h-15.2v5h-66"/>
<circle cx="351.4" cy="181.9" r=".51"/>
</g>
<circle cx="145.7" cy="204.7" r=".51" fill="#008000"/>
<g fill="none" stroke="#008000" stroke-width=".23">
<path d="M112.7 197.1h101.6v15.3h-5.1M135.5 197.1v25.4M145.7 187v17.7"/>
<circle cx="145.7" cy="204.7" r=".51"/>
</g>
<circle cx="135.5" cy="197.1" r=".51" fill="#008000"/>
<g fill="none" stroke="#008000" stroke-width=".23">
<path d="M112.7 189.5h106.6v30.5h-10.1M125.4 189.5v33M135.5 187v10.1"/>
<circle cx="135.5" cy="197.1" r=".51"/>
</g>
<circle cx="125.4" cy="189.5" r=".51" fill="#008000"/>
<g fill="none" stroke="#008000" stroke-width=".23">
<path d="M125.4 176.8v-2.5h40.6v2.5M155.8 174.3v2.5M125.4 187v2.5"/>
<circle cx="125.4" cy="189.5" r=".51"/>
</g>
<circle cx="155.8" cy="174.3" r=".51" fill="#008000"/>
<g fill="none" stroke="#008000" stroke-width=".23">
<path d="M145.7 174.3v2.5"/>
<circle cx="155.8" cy="174.3" r=".51"/>
</g>
<circle cx="145.7" cy="174.3" r=".51" fill="#008000"/>
<g fill="none" stroke="#008000" stroke-width=".23">
<path d="M135.5 174.3v2.5"/>
<circle cx="145.7" cy="174.3" r=".51"/>
</g>
<circle cx="135.5" cy="174.3" r=".51" fill="#008000"/>
<g fill="none" stroke="#008000" stroke-width=".23">
<path d="M158.4 70.1h10.1M163.5 67.6v2.5M145.7 171.7v2.6"/>
<circle cx="135.5" cy="174.3" r=".51"/>
</g>
<circle cx="163.5" cy="70.1" r=".51" fill="#008000"/>
<g fill="none" stroke="#008000" stroke-width=".23">
<path d="M287.9 56.2h5.1M293 53.6v5.1h-5.1M191.4 67.6v2.5h2.5M191.4 100.6v2.6h2.5"/>
<circle cx="163.5" cy="70.1" r=".51"/>
</g>
<circle cx="293" cy="56.2" r=".51" fill="#008000"/>
<g fill="none" stroke="#008000" stroke-width=".23">
<path d="M287.9 156.5v-2.6h22.9v2.6M303.1 153.9v2.6"/>
<circle cx="293" cy="56.2" r=".51"/>
</g>
<circle cx="303.1" cy="153.9" r=".51" fill="#008000"/>
<g fill="none" stroke="#008000" stroke-width=".23">
<path d="M295.5 153.9v2.6"/>
<circle cx="303.1" cy="153.9" r=".51"/>
</g>
<circle cx="295.5" cy="153.9" r=".51" fill="#008000"/>
<g fill="none" stroke="#008000" stroke-width=".23">
<path d="M303.1 151.4v2.5M310.8 174.3v10.1M323.5 174.3h-20.4v10.1"/>
<circle cx="295.5" cy="153.9" r=".51"/>
</g>
<circle cx="310.8" cy="174.3" r=".51" fill="#008000"/>
<g fill="none" stroke="#008000" stroke-width=".23">
<path d="M310.8 153.9h7.6v20.4"/>
<circle cx="310.8" cy="174.3" r=".51"/>
</g>
<circle cx="310.8" cy="153.9" r=".51" fill="#008000"/>
<circle cx="310.8" cy="153.9" r=".51" fill="none" stroke="#008000" stroke-width=".23"/>
<circle cx="318.4" cy="174.3" r=".51" fill="#008000"/>
<g fill="none" stroke="#008000" stroke-width=".23">
<path d="M252.4 56.2h10.1M252.4 58.7h10.1M117.7 70.1h10.2M117.7 77.8h10.2M158.4 77.8h10.1M193.9 75.2h-7.6v28h-27.9M193.9 72.7h-10.1v27.9h-25.4M252.4 71.4h10.1M252.4 63.8h10.1M252.4 74h10.1M252.4 61.3h10.1M252.4 66.3h10.1"/>
<path d="M252.4 68.9h10.1M287.9 66.3h20.3v5.1h5.1M287.9 68.9h17.8v10.1h7.6M287.9 71.4h15.2v15.3h10.2M287.9 74h12.7v20.3h12.7M287.9 76.5h10.2v25.4h15.2M287.9 79h7.6v30.5h17.8M287.9 63.8h25.4M323.5 79h5M323.5 71.4h5M323.5 63.8h5M84.7 98.1h22.9"/>
<path d="M117.7 82.8h10.2M117.7 98.1h5.1v2.5h5.1M117.7 90.5h10.2M158.4 82.8h5.1M287.9 81.6h5.1v35.5h20.3M323.5 94.3h5M323.5 86.7h5M84.7 108.2h22.9M84.7 103.2h43.2M127.9 108.2h-2.5v5.1h-40.7M127.9 105.7h-5.1v2.5h-5.1M158.4 108.2h35.5"/>
<path d="M158.4 105.7h35.5M323.5 117.1h5M323.5 109.5h5M323.5 101.9h5M262.5 166.6h20.3v2.6h40.7M310.8 166.6v2.6"/>
<circle cx="318.4" cy="174.3" r=".51"/>
</g>
<circle cx="310.8" cy="169.2" r=".51" fill="#008000"/>
<g fill="none" stroke="#008000" stroke-width=".23">
<path d="M262.5 171.7h61M303.1 166.6v5.1"/>
<circle cx="310.8" cy="169.2" r=".51"/>
</g>
<circle cx="303.1" cy="171.7" r=".51" fill="#008000"/>
<g fill="none" stroke="#008000" stroke-width=".23">
<path d="M262.5 176.8h61M295.5 166.6v10.2"/>
<circle cx="303.1" cy="171.7" r=".51"/>
</g>
<circle cx="295.5" cy="176.8" r=".51" fill="#008000"/>
<g fill="none" stroke="#008000" stroke-width=".23">
<path d="M287.9 166.6v15.3M262.5 181.9h61"/>
<circle cx="295.5" cy="176.8" r=".51"/>
</g>
<circle cx="287.9" cy="181.9" r=".51" fill="#008000"/>
<circle cx="287.9" cy="181.9" r=".51" fill="none" stroke="#008000" stroke-width=".23"/>
<g font-size="3.7" fill="#808080">
<text x="55.9" y="17.5">1</text>
<text x="99.4" y="17.5">2</text>
<text x="142.9" y="17.5">3</text>
<text x="186.4" y="17.5">4</text>
<text x="229.9" y="17.5">5</text>
<text x="273.4" y="17.5">6</text>
<text x="316.9" y="17.5">7</text>
<text x="360.4" y="17.5">8</text>
<text x="32.1" y="45.3">A</text>
<text x="383.8" y="45.3">A</text>
<text x="32.1" y="97.1">B</text>
<text x="383.8" y="97.1">B</text>
<text x="32" y="148.9">C</text>
<text x="383.7" y="148.9">C</text>
<text x="32" y="200.7">D</text>
<text x="383.7" y="200.7">D</text>
<text x="32.1" y="252.5">E</text>
<text x="383.8" y="252.5">E</text>
<text x="55.9" y="280.3">1</text>
<text x="99.4" y="280.3">2</text>
<text x="142.9" y="280.3">3</text>
<text x="186.4" y="280.3">4</text>
<text x="229.9" y="280.3">5</text>
<text x="273.4" y="280.3">6</text>
<text x="316.9" y="280.3">7</text>
<text x="360.4" y="280.3">8</text>
</g>
<text font-size="3.6" fill="#800000" x="266.6" y="237.1">CITYLINE AG</text>
<g font-size="2.5" fill="#808080">
<text x="267.6" y="52.4">U3</text>
<text x="289.2" y="49.8">+VDD</text>
<text x="159.6" y="63.8">+VDD</text>
<text x="187.6" y="63.8">+VDD</text>
<text x="314.6" y="62.3">R13</text>
<text x="336.2" y="62.5">LED7</text>
<text x="133" y="66.5">U2</text>
<text x="165.7" y="69">C17</text>
<text x="174.4" y="69">0.1uF</text>
<text x="199" y="66.3">J2</text>
<text x="314.6" y="67.1">1K</text>
<text x="314.6" y="69.9">R14</text>
<text x="336.2" y="70.1">LED6</text>
<text x="119.3" y="77.4">0.1uF</text>
<text x="119.3" y="72.3">C13</text>
<text x="166" y="76.6">C16</text>
<text x="174.4" y="76.6">0.1uF</text>
<text x="314.6" y="74.7">1K</text>
<text x="314.6" y="77.5">R15</text>
<text x="336.2" y="77.8">LED5</text>
<text x="314.6" y="82.3">1K</text>
<text x="119.3" y="85">C14</text>
<text x="165" y="85">C15</text>
<text x="195.2" y="84.1">USART2 (ISP)</text>
<text x="267.6" y="86.7">74LCX245</text>
<text x="314.6" y="90">1K</text>
<text x="314.6" y="85.2">R16</text>
<text x="336.2" y="85.4">LED4</text>
<text x="119.3" y="90.1">0.1uF</text>
<text x="165" y="90.1">0.1uF</text>
<text x="314.6" y="92.8">R17</text>
<text x="336.2" y="93">LED3</text>
<text x="72.5" y="99">PD6/1.2E</text>
<text x="87.3" y="96.8">USART:RXD2</text>
<text x="87.3" y="101.9">USART:TXD2</text>
<text x="108.9" y="101.4">470</text>
<text x="108.9" y="96.6">R11</text>
<text x="187.6" y="96.8">+VDD</text>
<text x="199" y="99.4">J3</text>
<text x="314.6" y="97.6">1K</text>
<text x="314.6" y="100.4">R18</text>
<text x="336.2" y="100.6">LED2</text>
<text x="72.5" y="104.1">PD5/1.2E</text>
<text x="87.3" y="107">USART:RXD1</text>
<text x="108.9" y="106.7">R12</text>
<text x="314.6" y="105.2">1K</text>
<text x="72.6" y="109.1">PB7/1.1B</text>
<text x="87.3" y="112.1">USART:TXD1</text>
<text x="108.9" y="111.5">470</text>
<text x="133" y="113.3">MAX232</text>
<text x="314.6" y="112.8">1K</text>
<text x="314.6" y="108">R19</text>
<text x="336.2" y="108.2">LED1</text>
<text x="72.6" y="114.2">PB6/1.1B</text>
<text x="197.7" y="117.1">USART1</text>
<text x="314.6" y="115.6">R20</text>
<text x="336.2" y="115.8">LED0</text>
<text x="314.6" y="120.4">1K</text>
<text x="299.3" y="147.6">+VDD</text>
<text x="141.9" y="167.9">+VDD</text>
<text x="250.3" y="167.5">PC5/1.2A</text>
<text x="265" y="165.4">GPIO:OUT</text>
<text x="286.4" y="165.4" transform="rotate(-90 286.4 165.4)">R26</text>
<text x="291.2" y="165.4" transform="rotate(-90 291.2 165.4)">10K</text>
<text x="294" y="165.4" transform="rotate(-90 294 165.4)">R27</text>
<text x="298.8" y="165.4" transform="rotate(-90 298.8 165.4)">10K</text>
<text x="301.6" y="165.4" transform="rotate(-90 301.6 165.4)">R28</text>
<text x="306.4" y="165.4" transform="rotate(-90 306.4 165.4)">10K</text>
<text x="309.3" y="165.4" transform="rotate(-90 309.3 165.4)">R29</text>
<text x="314.1" y="165.4" transform="rotate(-90 314.1 165.4)">10K</text>
<text x="326" y="165.4">SD1</text>
<text x="250.6" y="172.6">PA7/1.1A</text>
<text x="265" y="170.5">SPI1:MOSI1</text>
<text x="250.6" y="177.7">PA5/1.1A</text>
<text x="265" y="175.5">SPI1:SCK1</text>
<text x="126.6" y="185.2">10K</text>
<text x="126.6" y="180.4">R21</text>
<text x="136.8" y="185.2">10K</text>
<text x="136.8" y="180.4">R22</text>
<text x="146.9" y="185.2">10K</text>
<text x="146.9" y="180.4">R23</text>
<text x="157.1" y="185.2">10K</text>
<text x="157.1" y="180.4">R24</text>
<text x="167.3" y="185.2">10K</text>
<text x="167.3" y="180.4">R25</text>
<text x="250.6" y="182.8">PA6/1.1A</text>
<text x="265" y="180.6">SPI1:MISO1</text>
<text x="72.5" y="190.4">PD11/1.2B</text>
<text x="88.6" y="188.2">GPIO:IN</text>
<text x="102.3" y="188.3">R30</text>
<text x="110.1" y="188.2">470</text>
<text x="304.2" y="191.2">10uF</text>
<text x="304.2" y="186.3">C24</text>
<text x="312.3" y="191.7">0.1uF</text>
<text x="312.3" y="186.6">C23</text>
<text x="326" y="187">MicroSD</text>
<text x="88.6" y="195.9">GPIO:IN</text>
<text x="102.3" y="195.9">R31</text>
<text x="110.1" y="195.9">470</text>
<text x="72.2" y="198">PD12/1.2C</text>
<text x="88.6" y="203.5">GPIO:IN</text>
<text x="102.3" y="203.5">R32</text>
<text x="110.1" y="203.5">470</text>
<text x="72.2" y="205.6">PD13/1.2C</text>
<text x="183.8" y="204.7">S4</text>
<text x="72.2" y="213.3">PD14/1.2C</text>
<text x="88.6" y="211.1">GPIO:IN</text>
<text x="102.5" y="211.1">R33</text>
<text x="110.1" y="211.1">470</text>
<text x="72.2" y="220.9">PD15/1.2C</text>
<text x="88.6" y="218.7">GPIO:IN</text>
<text x="102.5" y="218.7">R34</text>
<text x="110.1" y="218.7">470</text>
<text x="126.9" y="224.7">C18</text>
<text x="137" y="224.7">C19</text>
<text x="147.2" y="224.7">C20</text>
<text x="157.4" y="224.7">C21</text>
<text x="167.5" y="224.7">C22</text>
<text x="126.9" y="229.7">0.1uF</text>
<text x="137" y="229.7">0.1uF</text>
<text x="147.2" y="229.7">0.1uF</text>
<text x="157.4" y="229.7">0.1uF</text>
<text x="167.5" y="229.7">0.1uF</text>
<text x="196.5" y="228.9">JOY SWITCH</text>
</g>
<g font-size="2.5" fill="#800000">
<text x="327.1" y="232">Tel.</text>
<text x="338.6" y="232">+41 79 864 53 20</text>
<text x="292.3" y="234.6">Talgartenstrasse. 7</text>
<text x="292.3" y="237.7">8630 Rüti</text>
<text x="327.1" y="235.2">Fax.</text>
<text x="327.1" y="238.4">E-Mail:</text>
<text x="338.6" y="235.2">---</text>
<text x="338.6" y="238.4">info@cityline.ch</text>
<text x="292.3" y="240.9">switzerland</text>
<text x="327.1" y="240.9">WEB:</text>
<text x="338.3" y="240.9">www.mcb32.ch</text>
<text x="381.9" y="273.2" transform="rotate(-90 381.9 273.2)">written permission. c 2011</text>
</g>
<g font-size="2.3" fill="#800000">
<text x="374" y="269.6" transform="rotate(-90 374 269.6)">CITYLINE AG,8630 Rüti</text>
<text x="371.2" y="275.5" transform="rotate(-90 371.2 275.5)">drawing is the sole property of</text>
<text x="379.2" y="273.2" transform="rotate(-90 379.2 273.2)">is strictly prohibited without</text>
<text x="368.5" y="276.2" transform="rotate(-90 368.5 276.2)">The Information contained in this</text>
<text x="376.5" y="276.2" transform="rotate(-90 376.5 276.2)">Any reproduction in part or whole</text>
</g>
<g font-size="2.1" fill="#808080">
<text x="264.1" y="55.8">2</text>
<text x="264.1" y="58.4">3</text>
<text x="269.9" y="56.9">A0</text>
<text x="269.9" y="59.5">A1</text>
<text x="276" y="56.9">VCC</text>
<text x="277" y="59.5">T/R</text>
<text x="285.2" y="58.4">1</text>
<text x="285.2" y="55.8">20</text>
<text x="264.1" y="60.9">4</text>
<text x="264.1" y="63.4">5</text>
<text x="264.1" y="66">6</text>
<text x="269.9" y="62">A2</text>
<text x="269.9" y="64.6">A3</text>
<text x="277.9" y="64.6">B0</text>
<text x="285.2" y="66">17</text>
<text x="285.2" y="63.4">18</text>
<text x="129.5" y="69.8">1</text>
<text x="135.3" y="70.9">C1+</text>
<text x="146.5" y="70.9">VCC</text>
<text x="155.6" y="69.8">16</text>
<text x="201.3" y="70.9">1</text>
<text x="264.1" y="68.5">7</text>
<text x="264.1" y="71.1">8</text>
<text x="269.9" y="67.1">A4</text>
<text x="269.9" y="69.6">A5</text>
<text x="277.9" y="69.6">B2</text>
<text x="277.9" y="67.1">B1</text>
<text x="285.2" y="71.1">15</text>
<text x="285.2" y="68.5">16</text>
<text x="129.5" y="77.4">3</text>
<text x="155.6" y="77.4">2</text>
<text x="201.3" y="73.4">2</text>
<text x="201.3" y="76">3</text>
<text x="264.1" y="73.6">9</text>
<text x="269.9" y="72.2">A6</text>
<text x="269.9" y="74.7">A7</text>
<text x="277.9" y="77.3">B5</text>
<text x="277.9" y="74.7">B4</text>
<text x="277.9" y="72.2">B3</text>
<text x="285.2" y="76.1">13</text>
<text x="285.2" y="73.6">14</text>
<text x="129.5" y="82.5">4</text>
<text x="135.3" y="78.5">C1-</text>
<text x="135.3" y="83.6">C2+</text>
<text x="148.3" y="78.5">V+</text>
<text x="149" y="83.6">V-</text>
<text x="155.6" y="82.5">6</text>
<text x="201.3" y="78.5">4</text>
<text x="262.9" y="78.7">19</text>
<text x="262.9" y="81.2">10</text>
<text x="269.9" y="79.8">OE</text>
<text x="269.9" y="82.3">GND</text>
<text x="277.9" y="82.3">B7</text>
<text x="277.9" y="79.8">B6</text>
<text x="285.2" y="81.2">11</text>
<text x="285.2" y="78.7">12</text>
<text x="129.5" y="90.1">5</text>
<text x="135.3" y="91.2">C2-</text>
<text x="146.2" y="91.2">GND</text>
<text x="155.6" y="90.1">15</text>
<text x="128.3" y="100.3">12</text>
<text x="135.3" y="101.4">R1OUT</text>
<text x="146.1" y="101.4">R1IN</text>
<text x="155.6" y="100.3">13</text>
<text x="128.3" y="107.9">10</text>
<text x="128.4" y="102.8">11</text>
<text x="129.5" y="105.3">9</text>
<text x="135.3" y="103.9">T1IN</text>
<text x="135.3" y="106.5">R2OUT</text>
<text x="143.9" y="103.9">T1OUT</text>
<text x="146.1" y="106.5">R2IN</text>
<text x="155.6" y="105.3">8</text>
<text x="155.6" y="102.8">14</text>
<text x="155.6" y="107.9">7</text>
<text x="201.3" y="103.9">1</text>
<text x="201.3" y="106.5">2</text>
<text x="135.3" y="109">T2IN</text>
<text x="143.9" y="109">T2OUT</text>
<text x="201.3" y="109">3</text>
<text x="201.3" y="111.5">4</text>
<text x="324.5" y="168.8">2</text>
<text x="324.5" y="171.4">3</text>
<text x="324.5" y="173.9">4</text>
<text x="328.3" y="169.9">CS</text>
<text x="328.3" y="172.5">DI</text>
<text x="324.5" y="176.4">5</text>
<text x="324.5" y="179">6</text>
<text x="328.3" y="177.6">CLK</text>
<text x="328.3" y="175">VCC</text>
<text x="336.4" y="175">GND</text>
<text x="336.4" y="177.6">GND</text>
<text x="324.5" y="181.5">7</text>
<text x="328.3" y="182.6">DO</text>
<text x="328.3" y="180.1">GND</text>
<text x="336.4" y="180.1">GND</text>
<text x="336.4" y="182.6">GND</text>
<text x="193.6" y="203.7" transform="rotate(-90 193.6 203.7)">6</text>
<text x="180.3" y="212">1</text>
<text x="206.4" y="212">3</text>
<text x="180.3" y="219.6">2</text>
<text x="206.4" y="219.6">5</text>
<text x="193.6" y="229.8" transform="rotate(-90 193.6 229.8)">4</text>
</g>
<g font-size="1.8" fill="#808080">
<text x="242.5" y="56.8">PE15/1.2C</text>
<text x="242.5" y="59.4">PE14/1.2C</text>
<text x="242.5" y="61.9">PE13/1.2C</text>
<text x="242.5" y="64.4">PE12/1.2C</text>
<text x="242.5" y="69.5">PE10/1.2C</text>
<text x="242.6" y="67">PE11/1.2C</text>
<text x="243.5" y="74.6">PE8/1.2C</text>
<text x="243.5" y="72.1">PE9/1.2C</text>
</g>
</svg>
